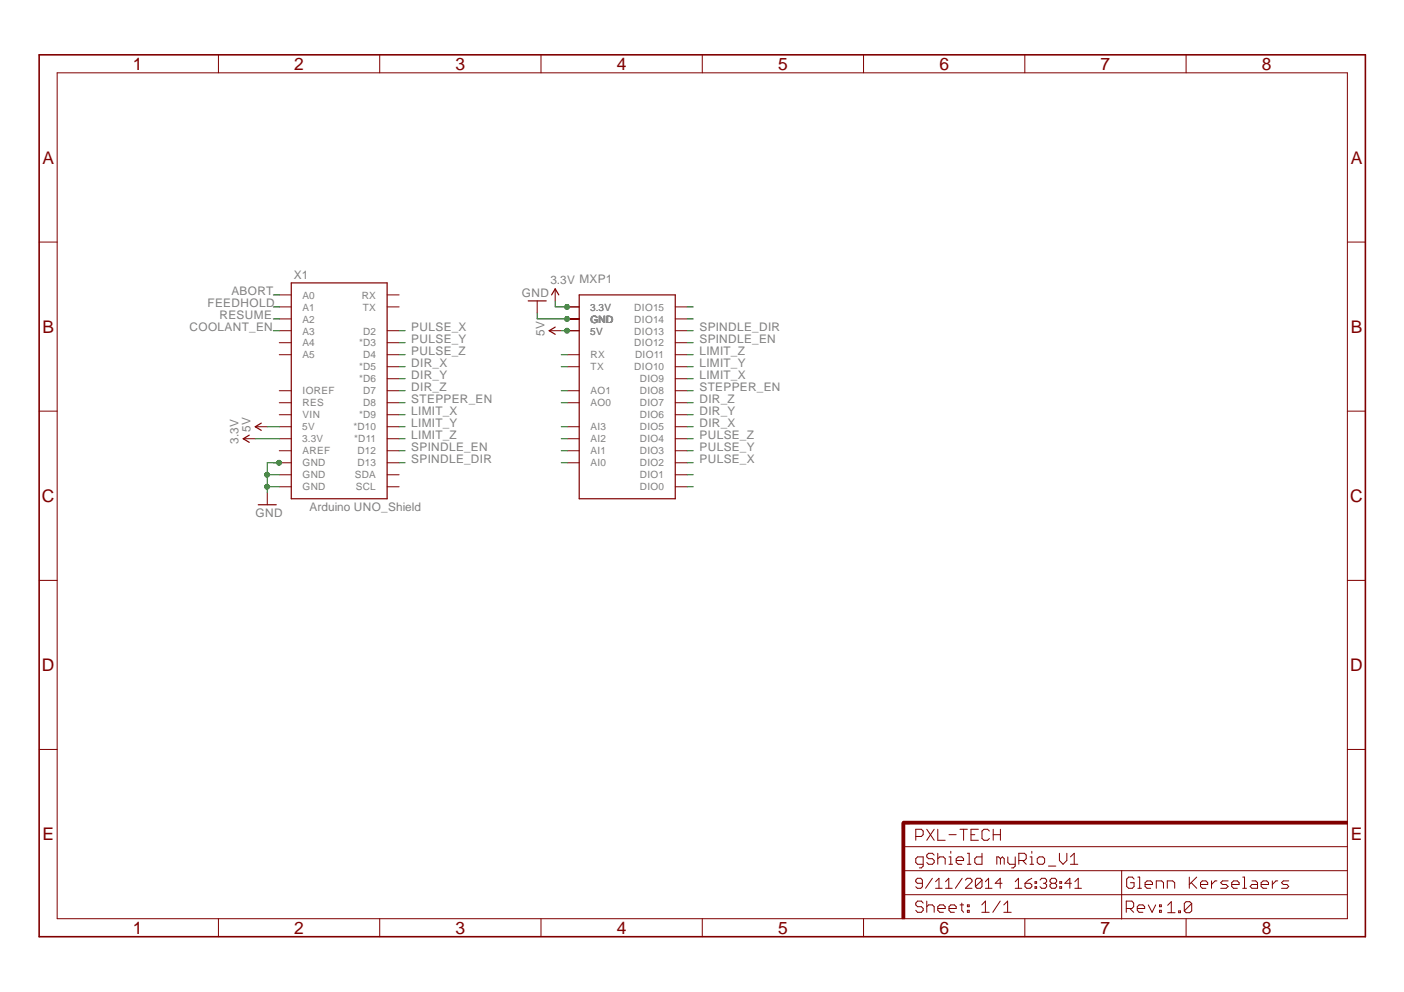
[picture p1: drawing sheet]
<svg xmlns="http://www.w3.org/2000/svg" width="297mm" height="210mm" viewBox="0 0 297 210" stroke-linecap="round" stroke-linejoin="round" font-family="sans-serif">
<path d="M190.8 174.1h.6v20.3h-.6z" fill-rule="evenodd" fill="#800000"/>
<path d="M190.8 174.1h.6v20.3h-.6z" fill="none" stroke="#800000" stroke-width=".21"/>
<path d="M191.1 173.8h94v.6h-94z" fill-rule="evenodd" fill="#800000"/>
<g fill="none" stroke="#800000" stroke-width=".21">
<path d="M12.1 15.4h273v179h-273zM46.2 11.6v3.8M80.3 11.6v3.8M114.5 11.6v3.8M148.6 11.6v3.8M182.7 11.6v3.8M216.8 11.6v3.8M250.9 11.6v3.8M8.3 51.2h3.8M285.1 51.2h3.8M59.1 62.4h2.5M59.1 64.9h2.5"/>
<path d="M59.1 70h2.5M59.1 72.5h2.5M59.1 75.1h2.5M59.1 67.5h2.5M81.9 62.4h2.5M81.9 64.9h2.5M81.9 70h2.5M81.9 72.5h2.5M81.9 75.1h2.5M81.9 77.6h2.5M113.7 63.7v2.5M116.2 70h2.5"/>
<path d="M117.5 61.1v2.6M120 64.9h2.5M120 70h2.5M120 75.1h2.5M120 77.6h2.5M120 67.5h2.5M142.9 64.9h2.5M142.9 70h2.5M142.9 72.5h2.5M142.9 75.1h2.5M142.9 77.6h2.5M142.9 67.5h2.5"/>
<path d="M8.3 87h3.8M51.5 92.8h2.5M54 90.3h2.5M59.1 82.7h2.5M59.1 85.2h2.5M59.1 87.8h2.5M59.1 90.3h2.5M59.1 92.8h2.5M59.1 95.4h2.5M59.1 97.9h2.5M81.9 80.1h2.5M81.9 82.7h2.5"/>
<path d="M81.9 85.2h2.5M81.9 87.8h2.5M81.9 90.3h2.5M81.9 92.8h2.5M81.9 95.4h2.5M81.9 97.9h2.5M120 82.7h2.5M120 85.2h2.5M120 90.3h2.5M120 92.8h2.5M120 95.4h2.5M120 97.9h2.5"/>
<path d="M142.9 80.1h2.5M142.9 82.7h2.5M142.9 85.2h2.5M142.9 87.8h2.5M142.9 90.3h2.5M142.9 92.8h2.5M142.9 95.4h2.5M142.9 97.9h2.5M285.1 87h3.8M56.5 104.3v2.5M59.1 100.5h2.5M59.1 103h2.5"/>
<path d="M81.9 100.5h2.5M81.9 103h2.5M142.9 100.5h2.5M142.9 103h2.5M8.3 122.8h3.8M285.1 122.8h3.8M8.3 158.6h3.8M285.1 158.6h3.8M191.1 173.8h94v.6h-94zM191.1 179.2h94M193.7 177h1.2l.4-.4v-.7l-.4-.4h-1.2v2.3M196.1 175.5l1.5 2.3"/>
<path d="M197.6 175.5l-1.5 2.3M198.4 175.5v2.3h1.6M200.8 176.6h1.5M203.1 175.5h1.6M203.9 175.5v2.3M205.4 176.6h.8M207 175.5h-1.6v2.3h1.6M209.3 175.9l-.4-.4h-.7l-.4 .4v1.5l.4 .4h.7l.4-.4M210.1 176.6h1.6M210.1 175.5v2.3M211.7 175.5v2.3M46.2 194.4v3.8"/>
<path d="M80.3 194.4v3.8M114.5 194.4v3.8M148.6 194.4v3.8M182.7 194.4v3.8M191.1 189.3h94M191.1 184.2h94M195.1 186.9h-1l-.4-.3v-.4l.4-.4h.7l.3 .4v1.4l-.3 .4h-.7l-.4-.4M195.3 182.9h-1.2l-.4-.4v-.8l.4-.4h1.2v2l-.4 .3h-.4M195.3 191.1l-.4-.4h-.8l-.4 .4v.4l.4 .4h.8l.4 .3v.4l-.4 .4h-.8l-.4-.4M196.1 190.7v2.3M196.1 191.9l.4-.4h.8l.3 .4v1.1M197.3 185.8l-1.5 2.2"/>
<path d="M197.6 180.9l-.3-.3h-.8l-.4 .3v.4l.4 .4h.8l.3 .4v.4l-.3 .4h-.8l-.4-.4M197.9 188h1.4M197.9 186.6l.8-.8v2.2M198.4 181.7l.4-.4h.8l.4 .4v1.2M198.4 180.6v2.3M198.4 192.2h1.6v-.3l-.4-.4h-.8l-.4 .4v.7l.4 .4h.8M200.1 188h1.4M200.1 186.6l.6-.8v2.2M200.8 181.3h.4v1.6M200.8 182.9h.7M200.8 192.2h1.5v-.3l-.4-.4h-.7l-.4 .4v.7l.4 .4h.7M201.2 180.1v.5"/>
<path d="M202.3 182.1h1.6v-.4l-.4-.4h-.8l-.4 .4v.8l.4 .4h.8M203.1 191.5h.8M203.5 191.1v1.5l.4 .4M203.6 185.8l-1.5 2.2M204.2 186.2l.4-.4h.7l.3 .4v.4l-1.4 1.4h1.4M204.7 182.9h.7M204.7 180.6h.3v2.3M204.7 191.5h.3v.4h-.3zM204.7 192.6h.3v.4h-.3zM207.7 191.5l.8-.8v2.3M207.7 193h1.6M207.8 180.6v2.3h-1.2l-.4-.4v-.8l.4-.4h1.2"/>
<path d="M207.8 186.2v1.4l-.4 .4h-.7l-.3-.4M207.8 186.2l-.4-.4h-.7l-.3 .4v1.4M207.8 186.2l-1.4 1.4M208.5 188h1.4M208.5 186.6l.7-.8v2.2M211.6 190.7l-1.6 2.3M211.7 181.7l-.4-.4h-.4v1.6M211.7 181.7v1.2M211.7 181.7l.4-.4 .4 .4v1.2M212 186.9h-1.4l1-1.1v2.2M212.4 193h1.5M212.4 191.5l.8-.8v2.3"/>
<path d="M213.2 181.3v1.2l.4 .4h1.2M214.8 181.3v2l-.4 .3h-.4M214.8 188h1.4M214.8 186.6l.7-.8v2.2M215.5 182.1h1.2l.4-.4v-.8l-.4-.3h-1.2v2.3M216.4 182.1l.7 .8M216.8 194.4v3.8M216.9 186.9h1l.4 .3v.4l-.4 .4h-.7l-.3-.4zM217.9 181.3h.4v1.6M217.9 182.9h.8M218.3 180.1v.5M218.3 185.8l-.7 .4-.7 .7"/>
<path d="M219 187.6h.3v.4h-.3zM219 186.6h.3v.3h-.3zM219.4 181.7l.5-.4h.7l.4 .4v.8l-.4 .4h-.7l-.5-.4zM220 186.2l.4-.4h.7l.3 .4v.4l-.3 .3M220.8 186.9h.3M221.1 186.9l.3 .3v.4l-.3 .4h-.7l-.4-.4M221.8 183.3h1.6M222.5 186.9l-.3 .3v.4l.3 .4h.7l.3-.4v-.4l-.3-.3M222.5 186.9l-.3-.3v-.4l.3-.4h.7l.3 .4v.4l-.3 .3M222.5 186.9h.7M224.1 180.6v1.5l.8 .8 .8-.8v-1.5M224.2 187.6h.4v.4h-.4z"/>
<path d="M224.2 186.6h.4v.3h-.4zM226.5 182.9h1.5M226.5 181.3l.8-.7v2.3M226.7 186.9h-1.4l1-1.1v2.2M227.4 188h1.4M227.4 186.6l.7-.8v2.2M237.3 184.2v10.3M238.3 192.2h1.2l.3-.3v-.8l-.3-.4h-1.2v2.3M239 192.2l.8 .8M239.9 186l-.3-.4h-.8l-.4 .4v1.6l.4 .4h.8l.3-.4v-.8h-.7M240.6 192.2h1.6v-.3l-.4-.4h-.8l-.4 .4v.7l.4 .4h.8M240.7 188h.8"/>
<path d="M240.7 185.6h.4v2.4M242.3 187.2h1.5v-.4l-.4-.4h-.7l-.4 .4v.8l.4 .4h.7M242.9 191.5l.8 1.5 .8-1.5M244.6 188v-1.6h1.2l.4 .4v1.2M245.3 192.6h.4v.4h-.4zM245.3 191.5h.4v.4h-.4zM247 188v-1.6h1.1l.4 .4v1.2M247 191.6l.8-.8v2.3M247 193.1h1.6M249.4 192.7h.4v.4h-.4zM250.9 194.4v3.8M251.6 185.6v2.4"/>
<path d="M252 186.8l1.2 1.2M252.1 191.2v1.5l-.4 .4h-.8l-.3-.4M252.1 191.2l-.4-.4h-.8l-.3 .4v1.5M252.1 191.2l-1.5 1.5M253.2 185.6l-1.6 1.6M254 187.2h1.5v-.4l-.4-.4h-.7l-.4 .4v.8l.4 .4h.7M256.3 186.4v1.6M257.5 186.4h-.4l-.8 .8M259.8 186.4h-1.2l-.3 .4 .3 .4h.8l.4 .4-.4 .4h-1.1M260.6 187.2h1.6v-.4l-.4-.4h-.8l-.4 .4v.8l.4 .4h.8M262.9 188h.8M262.9 185.6h.4v2.4"/>
<path d="M264.9 186.4h.8l.4 .4v1.2h-1.2l-.4-.4 .4-.4h1.2M266.8 187.2h1.6v-.4l-.4-.4h-.8l-.4 .4v.8l.4 .4h.8M269.2 186.4v1.6M270.3 186.4h-.4l-.7 .8M272.7 186.4h-1.2l-.4 .4 .4 .4h.8l.4 .4-.4 .4h-1.2"/>
</g>
<path d="M192.4 174.1h-1.3v1.2" fill="none" stroke="#800000" stroke-width=".63"/>
<path d="M8.3 11.6h280.6v186.6h-280.6z" fill="none" stroke="#800000" stroke-width=".34"/>
<path d="M61.6 59.9h20.3v45.6h-20.3zM111.7 63.7h3.9M116.7 62.4l.8-1.3 .7 1.3M117.5 69.2l-1.3 .8 1.3 .7M122.5 62.4h20.4v43.1h-20.4zM52.7 92.1l-1.2 .7 1.2 .8M55.3 89.5l-1.3 .8 1.3 .8M54.6 106.8h3.8" fill="none" stroke="#800000" stroke-width=".25"/>
<g fill="none" stroke="#008000" stroke-width=".21">
<path d="M57.8 62.4h1.3M57.8 64.9h1.3M57.8 67.5h1.3M57.8 70h1.3M84.4 70h1.3M84.4 72.5h1.3M84.4 75.1h1.3M84.4 77.6h1.3M145.4 70h1.3M145.4 72.5h1.3M145.4 75.1h1.3M145.4 77.6h1.3"/>
<path d="M59.1 97.9h-2.6v2.6M84.4 97.9h1.3M84.4 95.4h1.3M84.4 92.8h1.3M84.4 90.3h1.3M84.4 87.8h1.3M84.4 80.1h1.3M84.4 85.2h1.3M84.4 82.7h1.3M145.4 97.9h1.3M145.4 95.4h1.3M145.4 92.8h1.3"/>
<path d="M145.4 90.3h1.3M145.4 87.8h1.3M145.4 80.1h1.3M145.4 85.2h1.3M145.4 82.7h1.3M59.1 103h-2.6v1.3"/>
</g>
<circle cx="59" cy="97.9" r=".51" fill="#008000"/>
<circle cx="59" cy="97.9" r=".51" fill="none" stroke="#008000" stroke-width=".21"/>
<circle cx="56.5" cy="103" r=".51" fill="#008000"/>
<g fill="none" stroke="#008000" stroke-width=".21">
<path d="M59.1 100.5h-2.6v2.5"/>
<circle cx="56.5" cy="103" r=".51"/>
</g>
<circle cx="56.5" cy="100.5" r=".51" fill="#008000"/>
<g fill="none" stroke="#008000" stroke-width=".21">
<path d="M113.7 66.2v1.3h6.3"/>
<circle cx="56.5" cy="100.5" r=".51"/>
</g>
<circle cx="120" cy="67.5" r=".51" fill="#008000"/>
<g fill="none" stroke="#008000" stroke-width=".21">
<path d="M118.7 70h1.3M56.5 90.3h2.6"/>
<circle cx="120" cy="67.5" r=".51"/>
</g>
<circle cx="120" cy="70" r=".51" fill="#008000"/>
<g fill="none" stroke="#008000" stroke-width=".21">
<path d="M117.5 63.7v1.2h2.5M54 92.8h5.1"/>
<circle cx="120" cy="70" r=".51"/>
</g>
<circle cx="120" cy="64.9" r=".51" fill="#008000"/>
<g fill="none" stroke="#008000" stroke-width=".21">
<path d="M118.7 75.1h1.3M118.7 77.6h1.3M145.4 67.5h1.3M145.4 64.9h1.3M118.7 82.7h1.3M118.7 85.2h1.3M118.7 90.3h1.3M118.7 92.8h1.3M118.7 95.4h1.3M118.7 97.9h1.3M145.4 103h1.3M145.4 100.5h1.3"/>
<circle cx="120" cy="64.9" r=".51"/>
</g>
<g font-size="3.7" fill="#800000">
<text x="28.1" y="14.8">1</text>
<text x="62.3" y="14.8">2</text>
<text x="96.4" y="14.8">3</text>
<text x="130.5" y="14.8">4</text>
<text x="164.6" y="14.8">5</text>
<text x="198.7" y="14.8">6</text>
<text x="232.9" y="14.8">7</text>
<text x="267" y="14.8">8</text>
<text x="9" y="34.6">A</text>
<text x="285.8" y="34.6">A</text>
<text x="9" y="70.4">B</text>
<text x="285.8" y="70.4">B</text>
<text x="8.9" y="106.2">C</text>
<text x="285.7" y="106.2">C</text>
<text x="8.9" y="142">D</text>
<text x="285.7" y="142">D</text>
<text x="9" y="177.8">E</text>
<text x="285.8" y="177.8">E</text>
<text x="28.1" y="197.6">1</text>
<text x="62.3" y="197.6">2</text>
<text x="96.4" y="197.6">3</text>
<text x="130.5" y="197.6">4</text>
<text x="164.6" y="197.6">5</text>
<text x="198.7" y="197.6">6</text>
<text x="232.9" y="197.6">7</text>
<text x="267" y="197.6">8</text>
</g>
<g font-size="2.5" fill="#808080">
<text x="62.2" y="59.1">X1</text>
<text x="43.9" y="64.9">FEEDHOLD</text>
<text x="49" y="62.4">ABORT</text>
<text x="110.4" y="62.9">GND</text>
<text x="116.4" y="60.1">3.3V MXP1</text>
<text x="40.1" y="70">COOLANT_EN</text>
<text x="46.4" y="67.5">RESUME</text>
<text x="87" y="70">PULSE_X</text>
<text x="115.2" y="71" transform="rotate(-90 115.2 71)">5V</text>
<text x="148" y="70">SPINDLE_DIR</text>
<text x="87" y="77.6">DIR_X</text>
<text x="87" y="75.1">PULSE_Z</text>
<text x="87" y="72.5">PULSE_Y</text>
<text x="148" y="72.5">SPINDLE_EN</text>
<text x="148" y="75.1">LIMIT_Z</text>
<text x="148" y="77.6">LIMIT_Y</text>
<text x="87" y="82.7">DIR_Z</text>
<text x="87" y="80.1">DIR_Y</text>
<text x="148" y="80.1">LIMIT_X</text>
<text x="148" y="82.7">STEPPER_EN</text>
<text x="87" y="87.8">LIMIT_X</text>
<text x="87" y="85.2">STEPPER_EN</text>
<text x="148" y="85.2">DIR_Z</text>
<text x="148" y="87.8">DIR_Y</text>
<text x="50.4" y="93.9" transform="rotate(-90 50.4 93.9)">3.3V</text>
<text x="53" y="91.3" transform="rotate(-90 53 91.3)">5V</text>
<text x="87" y="95.4">SPINDLE_EN</text>
<text x="87" y="92.8">LIMIT_Z</text>
<text x="87" y="90.3">LIMIT_Y</text>
<text x="148" y="90.3">DIR_X</text>
<text x="148" y="92.8">PULSE_Z</text>
<text x="148" y="95.4">PULSE_Y</text>
<text x="87" y="97.9">SPINDLE_DIR</text>
<text x="148" y="97.9">PULSE_X</text>
<text x="54" y="109.3">GND</text>
<text x="65.5" y="108.1">Arduino UNO_Shield</text>
</g>
<g font-size="2.1" fill="#808080">
<text x="64" y="63.2">A0</text>
<text x="64" y="65.7">A1</text>
<text x="76.5" y="63.2">RX</text>
<text x="76.7" y="65.7">TX</text>
<text x="124.9" y="65.7">3.3V</text>
<text x="134.2" y="65.7">DIO15</text>
<text x="64" y="68.2">A2</text>
<text x="64" y="70.8">A3</text>
<text x="76.8" y="70.8">D2</text>
<text x="124.9" y="70.8">5V</text>
<text x="124.9" y="68.2">GND</text>
<text x="134.2" y="68.2">DIO14</text>
<text x="134.2" y="70.8">DIO13</text>
<text x="64" y="73.3">A4</text>
<text x="64" y="75.8">A5</text>
<text x="76" y="73.3">*D3</text>
<text x="76.8" y="75.8">D4</text>
<text x="124.9" y="75.8">RX</text>
<text x="134.2" y="73.3">DIO12</text>
<text x="134.4" y="75.8">DIO11</text>
<text x="64" y="83.4">IOREF</text>
<text x="76" y="78.4">*D5</text>
<text x="76" y="80.9">*D6</text>
<text x="76.8" y="83.4">D7</text>
<text x="124.9" y="78.4">TX</text>
<text x="124.9" y="83.4">AO1</text>
<text x="134.2" y="78.4">DIO10</text>
<text x="135.4" y="80.9">DIO9</text>
<text x="135.4" y="83.4">DIO8</text>
<text x="64" y="88.5">VIN</text>
<text x="64" y="86">RES</text>
<text x="76" y="88.5">*D9</text>
<text x="76.8" y="86">D8</text>
<text x="124.9" y="86">AO0</text>
<text x="135.4" y="86">DIO7</text>
<text x="135.4" y="88.5">DIO6</text>
<text x="64" y="91.1">5V</text>
<text x="64" y="93.6">3.3V</text>
<text x="74.8" y="91.1">*D10</text>
<text x="75" y="93.6">*D11</text>
<text x="124.9" y="91.1">AI3</text>
<text x="124.9" y="93.6">AI2</text>
<text x="135.4" y="91.1">DIO5</text>
<text x="135.4" y="93.6">DIO4</text>
<text x="64" y="96.1">AREF</text>
<text x="64" y="98.7">GND</text>
<text x="64" y="101.2">GND</text>
<text x="75" y="101.2">SDA</text>
<text x="75.6" y="96.1">D12</text>
<text x="75.6" y="98.7">D13</text>
<text x="124.9" y="96.1">AI1</text>
<text x="124.9" y="98.7">AI0</text>
<text x="135.4" y="96.1">DIO3</text>
<text x="135.4" y="98.7">DIO2</text>
<text x="135.4" y="101.2">DIO1</text>
<text x="64" y="103.8">GND</text>
<text x="75.3" y="103.8">SCL</text>
<text x="135.4" y="103.8">DIO0</text>
</g>
</svg>
